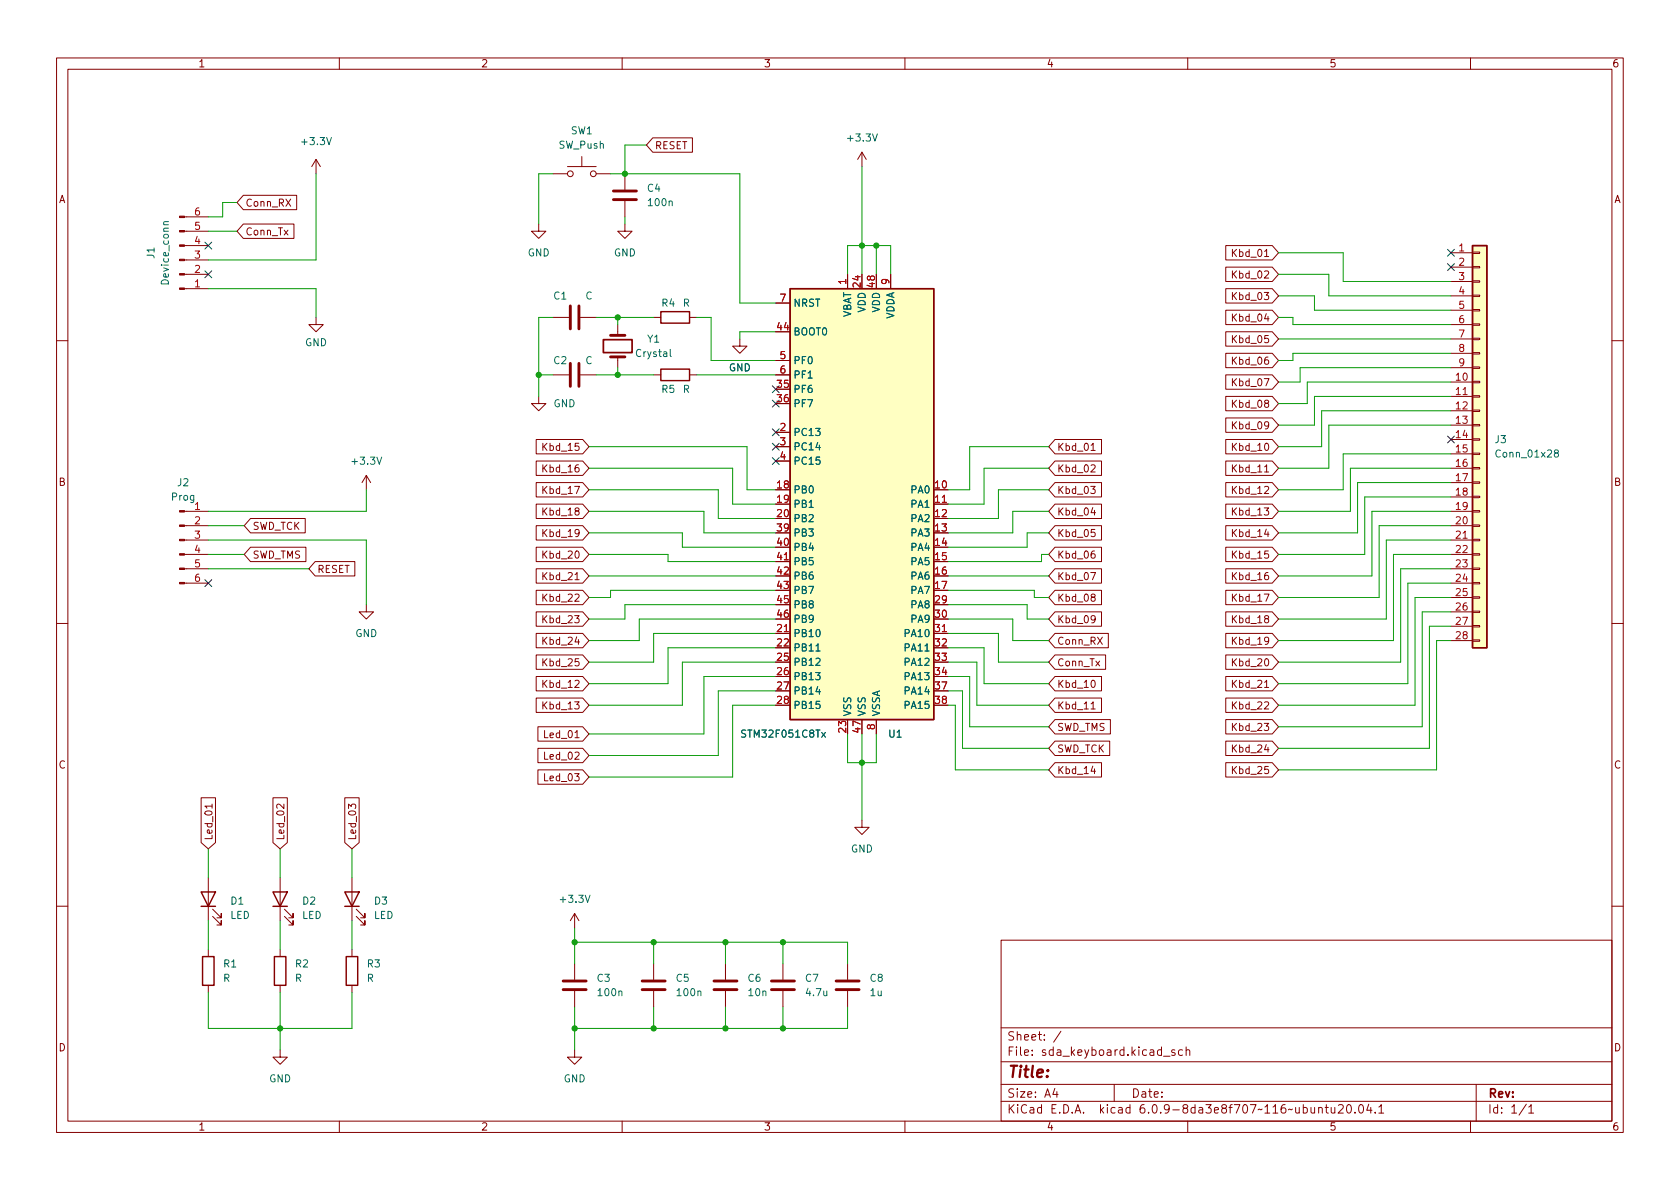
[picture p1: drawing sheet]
<svg xmlns="http://www.w3.org/2000/svg" width="297mm" height="210mm" viewBox="0 0 297 210" stroke-linecap="round" stroke-linejoin="round" font-family="sans-serif">
<g fill="none" stroke="#840000" stroke-width=".18">
<path d="M10 10.2h277v190.1h-277zM12 12.2h273v186.1h-273zM60 10.2v2M110 10.2v2M160 10.2v2M210 10.2v2M260 10.2v2M32.6 38.3h4.2M43 39.6h9v2.6h-9l-1.1-1.3zM43 34.5h9.5v2.6h-9.5l-1.1-1.3zM55.9 28.2l-.8 1.3M55.9 28.2v2.5"/>
<path d="M55.9 28.2l.7 1.3M95.2 39.6v1.3h1.3l-1.3 1.3-1.2-1.3h1.2M97.8 30.7h2.5M100.3 29.5h5.1M102.9 27.7v1.8M105.4 30.7h2.5M110.5 39.6v1.3h1.3l-1.3 1.3-1.3-1.3h1.3M110.5 30.7v2.8M110.5 35.6v2.7M115.4 24.4h7v2.5h-7l-1.1-1.3zM152.4 26.9l-.8 1.3M152.4 26.9v2.6"/>
<path d="M152.4 26.9l.8 1.3M32.6 40.9h4.2M32.6 43.4h4.2M32.6 46h4.2M32.6 48.5h4.2M32.6 51h4.2M55.9 56.1v1.3h1.2l-1.2 1.3-1.3-1.3h1.3M97.8 56.1h2.8M102.6 56.1h2.8M109.2 57.4v1.9M115.6 56.1h1.2M121.9 56.1h1.3"/>
<path d="M130.8 59.9v1.3h1.3l-1.3 1.3-1.3-1.3h1.3M137.2 53.6h2.5M149.9 48.5v2.5M157.5 48.5v2.5M216.7 51h8.2l1.2 1.3-1.2 1.3h-8.2zM216.7 47.2h8.2l1.2 1.3-1.2 1.3h-8.2zM216.7 43.4h8.2l1.2 1.3-1.2 1.3h-8.2zM216.7 58.7h8.2l1.2 1.2-1.2 1.3h-8.2zM216.7 54.9h8.2l1.2 1.2-1.2 1.3h-8.2zM256.5 44.7h3.8M256.5 47.2h3.8M256.5 49.8h3.8"/>
<path d="M256.5 52.3h3.8M256.5 54.9h3.8M256.5 57.4h3.8M256.5 59.9h3.8M260.3 59.8h1.3v.3h-1.3zM260.3 57.3h1.3v.2h-1.3zM260.3 54.7h1.3v.3h-1.3zM260.3 52.2h1.3v.2h-1.3zM260.3 49.7h1.3v.2h-1.3zM260.3 47.1h1.3v.3h-1.3zM260.3 44.6h1.3v.2h-1.3zM10 60.2h2"/>
<path d="M94.8 77.7h8.2l1.1 1.3-1.1 1.3h-8.2zM95.2 70.1v1.3h1.3l-1.3 1.2-1.2-1.2h1.2M97.8 66.3h2.8M102.6 66.3h2.8M109.2 63.1v1.9M115.6 66.3h1.2M121.9 66.3h1.3M137.2 66.3h2.5M137.2 76.4h2.5M137.2 79h2.5M137.2 63.7h2.5M186.5 77.7h8.3v2.6h-8.3l-1.1-1.3z"/>
<path d="M192.9 78.7l.4-.3v1.3M192.9 79.7h.7M216.7 66.3h8.2l1.2 1.3-1.2 1.2h-8.2zM216.7 62.5h8.2l1.2 1.2-1.2 1.3h-8.2zM216.7 70.1h8.2l1.2 1.3-1.2 1.2h-8.2zM216.7 73.9h8.2l1.2 1.3-1.2 1.2h-8.2zM216.7 77.7h8.2l1.2 1.3-1.2 1.3h-8.2zM256.5 67.6h3.8M256.5 70.1h3.8M256.5 72.6h3.8M256.5 75.2h3.8M256.5 77.7h3.8"/>
<path d="M256.5 62.5h3.8M256.5 65h3.8M260.3 77.6h1.3v.2h-1.3zM260.3 75.1h1.3v.2h-1.3zM260.3 72.5h1.3v.3h-1.3zM260.3 70h1.3v.2h-1.3zM260.3 67.4h1.3v.3h-1.3zM260.3 64.9h1.3v.2h-1.3zM260.3 62.4h1.3v.2h-1.3zM285 60.2h2M32.6 98h4.2M32.6 95.5h4.2"/>
<path d="M32.6 93h4.2M32.6 90.4h4.2M44.3 91.7h9.7v2.5h-9.7l-1.1-1.2zM44.3 96.8h9.8v2.5h-9.8l-1.1-1.3zM55.7 99.3h7v2.5h-7l-1.1-1.2zM64.8 84.1l-.8 1.2M64.8 84.1v2.5M64.8 84.1l.7 1.2M94.8 85.3h8.2l1.1 1.3-1.1 1.3h-8.2zM94.8 81.5h8.2l1.1 1.3-1.1 1.3h-8.2zM94.8 93h8.2l1.1 1.2-1.1 1.3h-8.2zM94.8 89.1h8.2l1.1 1.3-1.1 1.3h-8.2z"/>
<path d="M94.8 96.8h8.2l1.1 1.2-1.1 1.3h-8.2zM137.2 81.5h2.5M137.2 99.3h2.5M165.1 89.1h2.5M186.5 93h8.3v2.5h-8.3l-1.1-1.3zM186.5 85.3h8.3v2.6h-8.3l-1.1-1.3zM186.5 96.8h8.3v2.5h-8.3l-1.1-1.3zM186.5 81.5h8.3v2.6h-8.3l-1.1-1.3zM186.5 89.1h8.3v2.6h-8.3l-1.1-1.3zM192.9 86h.7l-.4 .5 .4 .1v.6l-.2 .1-.5-.1M192.9 82.3l.5-.1 .2 .4-.7 .9h.7M193.2 89.8l-.3 .9h.8"/>
<path d="M193.5 97.4l-.3 .1a.85 .85 0 0 0 0 1.2l.4-.1v-.4l-.2-.3-.4 .1-.1 .2M193.5 90.2v.9M193.6 93.6h-.6l-.1 .6 .2-.1 .4 .1 .1 .1v.5l-.2 .1-.5-.1M216.7 81.5h8.2l1.2 1.3-1.2 1.3h-8.2zM216.7 93h8.2l1.2 1.2-1.2 1.3h-8.2zM216.7 89.1h8.2l1.2 1.3-1.2 1.3h-8.2zM216.7 96.8h8.2l1.2 1.2-1.2 1.3h-8.2zM216.7 85.3h8.2l1.2 1.3-1.2 1.3h-8.2zM256.5 98h3.8M256.5 95.5h3.8M256.5 93h3.8M256.5 90.4h3.8"/>
<path d="M256.5 80.3h3.8M256.5 82.8h3.8M256.5 85.3h3.8M256.5 87.9h3.8M260.3 97.9h1.3v.3h-1.3zM260.3 95.4h1.3v.2h-1.3zM260.3 92.8h1.3v.3h-1.3zM260.3 90.3h1.3v.2h-1.3zM260.3 87.8h1.3v.2h-1.3zM260.3 85.2h1.3v.3h-1.3zM260.3 82.7h1.3v.2h-1.3zM260.3 80.1h1.3v.3h-1.3z"/>
<path d="M10 110.2h2M32.6 103.1h4.2M32.6 100.6h4.2M64.8 106.9v1.3h1.2l-1.2 1.3-1.3-1.3h1.3M94.8 112h8.2l1.1 1.3-1.1 1.2h-8.2zM94.8 104.4h8.2l1.1 1.3-1.1 1.2h-8.2zM94.8 100.6h8.2l1.1 1.2-1.1 1.3h-8.2zM94.8 119.6h8.2l1.1 1.3-1.1 1.3h-8.2zM94.8 115.8h8.2l1.1 1.3-1.1 1.3h-8.2zM94.8 108.2h8.2l1.1 1.3-1.1 1.2h-8.2zM137.2 112h2.5M165.1 112h2.5"/>
<path d="M186.5 115.8h9v2.6h-9l-1.1-1.3zM186.5 119.6h8.3v2.6h-8.3l-1.1-1.3zM186.5 108.2h8.3v2.5h-8.3l-1.1-1.2zM186.5 112h9.5v2.5h-9.5l-1.1-1.2zM186.5 104.4h8.3v2.5h-8.3l-1.1-1.2zM186.5 100.6h8.3v2.5h-8.3l-1.1-1.3zM192.9 101.2h.8l-.5 1.3M193.2 105.6l-.3-.2 .1-.2 .2-.1h.3l.1 .2v.2l-.6 .2-.1 .1v.3l.3 .2h.3l.1-.2v-.3l-.2-.2M193.6 109.4l-.2 .2h-.2l-.3-.2 .1-.5h.4l.2 .1a.84 .84 0 0 1-.3 1.1h-.3M216.7 112h8.2l1.2 1.3-1.2 1.2h-8.2zM216.7 108.2h8.2l1.2 1.3-1.2 1.2h-8.2zM216.7 119.6h8.2l1.2 1.3-1.2 1.3h-8.2z"/>
<path d="M216.7 115.8h8.2l1.2 1.3-1.2 1.3h-8.2zM216.7 100.6h8.2l1.2 1.2-1.2 1.3h-8.2zM216.7 104.4h8.2l1.2 1.3-1.2 1.2h-8.2zM256.5 103.1h3.8M256.5 100.6h3.8M256.5 105.7h3.8M256.5 108.2h3.8M256.5 110.7h3.8M256.5 113.3h3.8M260.3 113.2h1.3v.2h-1.3zM260.3 110.6h1.3v.3h-1.3zM260.3 108.1h1.3v.2h-1.3z"/>
<path d="M260.3 105.5h1.3v.3h-1.3zM260.3 103h1.3v.2h-1.3zM260.3 100.5h1.3v.2h-1.3zM285 110.2h2M94.8 123.4h8.2l1.1 1.3-1.1 1.3h-8.2zM95.1 136.1h7.9l1.1 1.3-1.1 1.3h-7.9zM95.1 128.5h7.9l1.1 1.3-1.1 1.3h-7.9zM95.1 132.3h7.9l1.1 1.3-1.1 1.3h-7.9zM154.9 127.2v2.6M186.5 134.9h8.3v2.5h-8.3l-1.1-1.3zM186.5 123.4h8.3v2.6h-8.3l-1.1-1.3zM186.5 127.2h9.8v2.6h-9.8l-1.1-1.3z"/>
<path d="M186.5 131.1h9.7v2.5h-9.7l-1.1-1.3zM192.9 124.5l.4-.4v1.3M192.9 125.4h.7M193 120.4l.2-.1a.68 .68 0 0 1 .5 .6 .68 .68 0 0 1-.5 .7l-.2-.2-.1-.3zM193.2 135.5l-.3 .9h.8M193.5 136v.8M216.7 127.2h8.2l1.2 1.3-1.2 1.3h-8.2zM216.7 123.4h8.2l1.2 1.3-1.2 1.3h-8.2zM216.7 131.1h8.2l1.2 1.2-1.2 1.3h-8.2zM216.7 134.9h8.2l1.2 1.2-1.2 1.3h-8.2zM35.6 141.1h2.5v7.9l-1.3 1.1-1.2-1.1zM36.8 155.2v7.6"/>
<path d="M37.5 142.2v.7M48.3 141.1h2.5v7.9l-1.3 1.1-1.2-1.1zM49.5 155.2v7.6M50.2 142.2v.8l-.9-.8-.4 .2 .1 .5M61 141.1h2.5v7.9l-1.3 1.1-1.2-1.1zM61.6 143v-.8l.5 .4 .1-.3h.6l.1 .1-.1 .6M62.2 155.2v7.6M152.4 145v1.3h1.3l-1.3 1.3-1.3-1.3h1.3M10 160.2h2M36.8 167.9v1.3M36.8 174.2v1.3M37.6 162l1.5 1.6v-.8v.8h-.7"/>
<path d="M37.6 160.8l1.5 1.5v-.8v.8h-.7M49.5 167.9v1.3M49.5 174.2v1.3M50.3 162l1.5 1.6v-.8v.8h-.7M50.3 160.8l1.5 1.5v-.8v.8h-.7M62.2 167.9v1.3M62.2 174.2v1.3M63 162l1.5 1.6v-.8v.8h-.7M63 160.8l1.5 1.5v-.8v.8h-.7M101.6 161.5l-.8 1.3M101.6 161.5v2.6M101.6 170.4v2.8"/>
<path d="M101.6 175.3v2.7M101.6 161.5l.8 1.3M115.6 170.4v2.8M115.6 175.3v2.7M128.3 170.4v2.8M128.3 175.3v2.7M138.4 170.4v2.8M138.4 175.3v2.7M149.9 170.4v2.8M149.9 175.3v2.7M177 166.3h108v32h-108zM285 160.2h2"/>
<path d="M49.5 185.7v1.2h1.3l-1.3 1.3-1.2-1.3h1.2M60 198.3v2M101.6 185.7v1.2h1.3l-1.3 1.3-1.3-1.3h1.3M110 198.3v2M160 198.3v2M177 194.8h108M177 191.8h108M177 187.8h108M177 181.8h108M186.5 192.5l-.4 1h1M186.9 193v1M187.6 182.4l-1.3 1.9"/>
<path d="M197 191.8v3M205.7 186.8h1.2M207.7 185.7l-.3-.1-.3 .2 .1 .3 .5 .1v.4h-.6M209.1 185.7l-.5-.1-.2 .3v.4l.1 .3h.6M209.7 185.8l.2-.2 .4 .1 .1 .9M209.7 185.1v1.5M210 198.3v2M233.1 196l.3-.2 .3 .1 .1 .9M233.1 195.8v1M234.3 195.8h.6M234.5 195.3v1.3l.4 .2M235.4 195.8v1h.4l.2-.1"/>
<path d="M236 195.8v1M236.6 195.5l.6-.2 .2 .2 .1 .3-.9 1h.9M238.3 195.4l.1-.1a.81 .81 0 0 1 .6 .7 .81 .81 0 0 1-.3 .8h-.1a.81 .81 0 0 1-.6-.6 .81 .81 0 0 1 .3-.8zM239.6 196.7v.1M240.4 195.4l.2-.1a.81 .81 0 0 1 .6 .7 .81 .81 0 0 1-.3 .8h-.2a.81 .81 0 0 1-.6-.6 .81 .81 0 0 1 .3-.8zM242 195.3l-.4 1h1M242.4 195.8v1M243.1 196.7v.1M243.8 195.8l.4-.5v1.5M243.8 196.8h.8M260 198.3v2M261 191.8v6.5"/>
<path d="M269.9 195.3l-1.3 1.9M270.3 195.8l.4-.5v1.5M270.3 196.8h.9"/>
<circle cx="100.8" cy="30.7" r=".51"/>
<circle cx="104.9" cy="30.7" r=".51"/>
</g>
<g fill="#840000" stroke="#840000" stroke-width=".18">
<path d="M31.7 103h.9v.2h-.9z"/>
<path d="M31.7 100.5h.9v.2h-.9z"/>
<path d="M31.7 97.9h.9v.3h-.9z"/>
<path d="M31.7 95.4h.9v.2h-.9z"/>
<path d="M31.7 92.8h.9v.3h-.9z"/>
<path d="M31.7 90.3h.9v.2h-.9z"/>
<path d="M31.7 38.2h.9v.3h-.9z"/>
<path d="M31.7 40.8h.9v.2h-.9z"/>
<path d="M31.7 43.3h.9v.3h-.9z"/>
<path d="M31.7 45.8h.9v.3h-.9z"/>
<path d="M31.7 48.4h.9v.2h-.9z"/>
<path d="M31.7 50.9h.9v.3h-.9z"/>
</g>
<g fill="none" stroke="#840000" stroke-width=".51">
<path d="M108.5 35.3h4M108.5 33.8h4M100.8 54.1v4.1M102.4 54.1v4.1M107.9 59.3h2.6M100.8 64.3v4M102.4 64.3v4M107.9 63.1h2.6M99.6 175h4M99.6 173.5h4M113.5 175h4.1M113.5 173.5h4.1"/>
<path d="M126.2 175h4.1M126.2 173.5h4.1M136.4 175h4.1M136.4 173.5h4.1M147.8 175h4.1M147.8 173.5h4.1"/>
</g>
<path d="M106.7 60.1h5.1v2.3h-5.1z" fill="none" stroke="#840000" stroke-width=".3"/>
<path d="M29.8 39.2l-.8 .1-.1 .3 .2 .1M118.5 61.8v1.1l.2 .2M275.1 80.1l-.3-.2 .1-.2 .2-.1h.3l.1 .2v.2l-.6 .2-.1 .1v.3l.3 .2h.3l.1-.2v-.3l-.2-.2M144.3 115.1h.7" fill="none" stroke="#006464" stroke-width=".18"/>
<g fill="none" stroke="#840000" stroke-width=".25">
<path d="M116.8 55.1h5.1v2h-5.1zM139.7 51h25.4v76.2h-25.4zM260.3 43.4h2.6v71.1h-2.6zM116.8 65.3h5.1v2h-5.1zM35.6 157.7h2.5l-1.3 2.6zM48.3 157.7h2.5l-1.3 2.6zM61 157.7h2.5l-1.3 2.6zM35.6 160.3h2.5M35.8 169.2h2v5h-2zM48.3 160.3h2.5M48.5 169.2h2v5h-2zM61 160.3h2.5"/>
<path d="M61.2 169.2h2v5h-2z"/>
</g>
<g fill="#ffffc2" stroke="#ffffc2" stroke-width=".18">
<path d="M260.3 43.4h2.6v71.1h-2.6z"/>
<path d="M139.7 51h25.4v76.2h-25.4z"/>
</g>
<g fill="none" stroke="#009600" stroke-width=".18">
<path d="M41.9 35.8h-2.5v2.5h-2.6M55.9 30.7v15.3h-19.1M97.8 30.7h-2.6v8.9M107.9 30.7h22.9v22.9h6.4M110.5 38.3v1.3M114.3 25.6h-3.8v5.1M152.4 29.5v19M36.8 51h19.1v5.1M36.8 40.9h5.1M97.8 56.1h-2.6v14M105.4 56.1h10.2M109.2 56.1v1.3"/>
<path d="M123.2 56.1h2.5v7.6h11.5M137.2 58.7h-6.4v1.2M149.9 48.5v-5.1h7.6v5.1M154.9 43.4v5.1M226.1 56.1h2.5v1.3h27.9M226.1 48.5h8.8v3.8h21.6M226.1 52.3h6.3v2.6h24.1M226.1 44.7h11.4v5.1h19M226.1 59.9h30.4M95.2 66.3h2.6M104.1 79h28v7.6h5.1M105.4 66.3h10.2"/>
<path d="M109.2 65v1.3M123.2 66.3h14M185.4 79h-14v7.6h-3.8M256.5 62.5h-27.9v1.2h-2.5M256.5 75.2h-21.6v7.6h-8.8M256.5 72.6h-22.8v6.4h-7.6M256.5 65h-26.6v2.6h-3.8M256.5 70.1h-24.1v5.1h-6.3M256.5 67.6h-25.4v3.8h-5M36.8 95.5h28v11.4M36.8 98h6.4M36.8 93h6.4"/>
<path d="M64.8 86.6v3.8h-28M104.1 94.2h16.5v2.6h16.6M104.1 86.6h22.9v5.1h10.2M104.1 90.4h20.4v3.8h12.7M104.1 82.8h25.4v6.3h7.7M104.1 98h14v1.3h19.1M185.4 94.2h-3.8v2.6h-14M185.4 86.6h-8.9v5.1h-8.9M185.4 90.4h-6.3v3.8h-11.5M185.4 82.8h-11.4v6.3h-6.4M185.4 98h-1.3v1.3h-16.5M256.5 90.4h-13.9v11.4h-16.5"/>
<path d="M256.5 80.3h-19v6.3h-11.4M256.5 85.3h-16.5v8.9h-13.9M256.5 98h-10.1v15.3h-20.3M256.5 82.8h-17.7v7.6h-12.7M256.5 87.9h-15.2v10.1h-15.2M256.5 93h-12.7v12.7h-17.7M256.5 95.5h-11.4v14h-19M36.8 100.6h17.8M104.1 101.8h33.1M137.2 104.4h-29.3v1.3h-3.8M137.2 106.9h-26.7v2.6h-6.4M137.2 114.5h-19.1v6.4h-14"/>
<path d="M137.2 117.1h-16.6v7.6h-16.5M137.2 109.5h-24.2v3.8h-8.9M137.2 119.6h-12.7v10.2h-20.4M137.2 112h-21.6v5.1h-11.5M167.6 101.8h17.8M167.6 104.4h15.3v1.3h2.5M167.6 119.6h3.8v8.9h14M167.6 114.5h6.4v6.4h11.4M167.6 106.9h14v2.6h3.8M167.6 109.5h11.5v3.8h6.3M167.6 112h8.9v5.1h8.9M167.6 117.1h5.1v7.6h12.7"/>
<path d="M256.5 100.6h-8.9v16.5h-21.5M256.5 103.1h-7.6v17.8h-22.8M256.5 110.7h-3.8v21.6h-26.6M256.5 108.2h-5v20.3h-25.4M256.5 113.3h-2.5v22.8h-27.9M256.5 105.7h-6.3v19h-24.1M137.2 124.7h-7.7v12.7h-25.4M137.2 122.2h-10.2v11.4h-22.9M149.9 129.8v5.1h5v-5.1M152.4 129.8v15.2M167.6 122.2h2.6v10.1h15.2M167.6 124.7h1.3v11.4h16.5"/>
<path d="M36.8 150.1v5.1M49.5 150.1v5.1M62.2 150.1v5.1M36.8 175.5v6.4h25.4v-6.4M36.8 162.8v5.1M49.5 162.8v5.1M49.5 175.5v10.2M62.2 162.8v5.1M101.6 166.6h48.3v3.8M101.6 164.1v6.3M101.6 178v7.7M115.6 166.6v3.8"/>
<path d="M115.6 178v3.9M128.3 166.6v3.8M128.3 178v3.9M138.4 166.6v3.8M138.4 178v3.9M149.9 178v3.9h-48.3"/>
</g>
<g fill="none" stroke="#000084" stroke-width=".18">
<path d="M36.2 42.8l1.2 1.2M36.2 47.9l1.2 1.2M37.4 42.8l-1.2 1.2M37.4 47.9l-1.2 1.2M255.9 46.6l1.2 1.2M255.9 44.1l1.2 1.2M257.1 46.6l-1.2 1.2M257.1 44.1l-1.2 1.2M136.6 70.8l1.2 1.2M136.6 68.2l1.2 1.2M136.6 78.4l1.2 1.2M136.6 75.8l1.2 1.3"/>
<path d="M137.8 70.8l-1.2 1.2M137.8 68.2l-1.2 1.2M137.8 78.4l-1.2 1.2M137.8 75.8l-1.2 1.3M255.9 77.1l1.2 1.2M257.1 77.1l-1.2 1.2M136.6 80.9l1.2 1.2M137.8 80.9l-1.2 1.2M36.2 102.5l1.2 1.2M37.4 102.5l-1.2 1.2"/>
</g>
<g fill="#009600" stroke="#009600" stroke-width=".18">
<circle cx="138.4" cy="181.9" r=".46"/>
<circle cx="138.4" cy="166.6" r=".46"/>
<circle cx="128.3" cy="181.9" r=".46"/>
<circle cx="128.3" cy="166.6" r=".46"/>
<circle cx="115.6" cy="166.6" r=".46"/>
<circle cx="152.4" cy="134.9" r=".46"/>
<circle cx="110.5" cy="30.7" r=".46"/>
<circle cx="154.9" cy="43.4" r=".46"/>
<circle cx="152.4" cy="43.4" r=".46"/>
<circle cx="109.2" cy="66.3" r=".46"/>
<circle cx="109.2" cy="56.1" r=".46"/>
<circle cx="95.2" cy="66.3" r=".46"/>
<circle cx="101.6" cy="166.6" r=".46"/>
<circle cx="115.6" cy="181.9" r=".46"/>
<circle cx="101.6" cy="181.9" r=".46"/>
<circle cx="49.5" cy="181.9" r=".46"/>
</g>
<text font-size="2.8" fill="#840000" x="178" y="190.6">Title:</text>
<g font-size="2.1" fill="#840000">
<text x="178" y="184">Sheet: /</text>
<text x="178" y="186.7">File: sda_keyboard.kicad_sch</text>
<text x="178" y="196.9">KiCad E.D.A. kicad 6.0.9-8da3e8f707~116~ubuntu20.04.1</text>
<text x="178" y="194.1">Size: A4</text>
<text x="200" y="194.1">Date:</text>
<text x="263" y="194.1">Rev:</text>
<text x="263" y="196.9">Id: 1/1</text>
</g>
<g font-size="1.8" fill="#840000">
<text x="35" y="11.9">1</text>
<text x="85" y="11.9">2</text>
<text x="135" y="11.9">3</text>
<text x="185" y="11.9">4</text>
<text x="235" y="11.9">5</text>
<text x="285" y="11.9">6</text>
<text x="115.7" y="26.4">RESET</text>
<text x="10.3" y="35.9">A</text>
<text x="285.3" y="35.9">A</text>
<text x="43.3" y="41.6">Conn_Tx</text>
<text x="43.3" y="36.5">Conn_RX</text>
<text x="218.2" y="45.4">Kbd_01</text>
<text x="218.2" y="53">Kbd_03</text>
<text x="218.2" y="49.2">Kbd_02</text>
<text x="218.2" y="56.9">Kbd_04</text>
<text x="218.2" y="64.5">Kbd_06</text>
<text x="218.2" y="60.7">Kbd_05</text>
<text x="218.2" y="68.3">Kbd_07</text>
<text x="218.2" y="72.1">Kbd_08</text>
<text x="218.2" y="75.9">Kbd_09</text>
<text x="96.3" y="83.5">Kbd_16</text>
<text x="96.3" y="79.7">Kbd_15</text>
<text x="186.8" y="83.5">Kbd_02</text>
<text x="186.8" y="79.7">Kbd_01</text>
<text x="218.2" y="79.7">Kbd_10</text>
<text x="218.2" y="83.5">Kbd_11</text>
<text x="10.3" y="85.9">B</text>
<text x="96.3" y="87.3">Kbd_17</text>
<text x="186.8" y="87.3">Kbd_03</text>
<text x="218.2" y="87.3">Kbd_12</text>
<text x="285.3" y="85.9">B</text>
<text x="44.6" y="93.7">SWD_TCK</text>
<text x="96.3" y="95">Kbd_19</text>
<text x="96.3" y="91.1">Kbd_18</text>
<text x="186.8" y="95">Kbd_05</text>
<text x="186.8" y="91.1">Kbd_04</text>
<text x="218.2" y="95">Kbd_14</text>
<text x="218.2" y="91.1">Kbd_13</text>
<text x="44.6" y="98.8">SWD_TMS</text>
<text x="56" y="101.3">RESET</text>
<text x="96.3" y="98.8">Kbd_20</text>
<text x="186.8" y="98.8">Kbd_06</text>
<text x="218.2" y="98.8">Kbd_15</text>
<text x="96.3" y="106.4">Kbd_22</text>
<text x="96.3" y="102.6">Kbd_21</text>
<text x="186.8" y="106.4">Kbd_08</text>
<text x="186.8" y="102.6">Kbd_07</text>
<text x="218.2" y="102.6">Kbd_16</text>
<text x="218.2" y="106.4">Kbd_17</text>
<text x="96.3" y="110.2">Kbd_23</text>
<text x="186.8" y="110.2">Kbd_09</text>
<text x="218.2" y="110.2">Kbd_18</text>
<text x="96.3" y="114">Kbd_24</text>
<text x="96.3" y="117.8">Kbd_25</text>
<text x="186.8" y="117.8">Conn_Tx</text>
<text x="186.8" y="114">Conn_RX</text>
<text x="218.2" y="114">Kbd_19</text>
<text x="218.2" y="117.8">Kbd_20</text>
<text x="96.3" y="125.4">Kbd_13</text>
<text x="96.3" y="121.6">Kbd_12</text>
<text x="186.8" y="121.6">Kbd_10</text>
<text x="186.8" y="125.4">Kbd_11</text>
<text x="218.2" y="121.6">Kbd_21</text>
<text x="218.2" y="125.4">Kbd_22</text>
<text x="96.6" y="130.5">Led_01</text>
<text x="186.8" y="129.2">SWD_TMS</text>
<text x="218.2" y="129.2">Kbd_23</text>
<text x="10.3" y="135.9">C</text>
<text x="96.6" y="134.3">Led_02</text>
<text x="186.8" y="136.9">Kbd_14</text>
<text x="186.8" y="133.1">SWD_TCK</text>
<text x="218.2" y="133.1">Kbd_24</text>
<text x="218.2" y="136.9">Kbd_25</text>
<text x="285.3" y="135.9">C</text>
<text x="96.6" y="138.1">Led_03</text>
<text x="37.6" y="148.7" transform="rotate(-90 37.6 148.7)">Led_01</text>
<text x="50.3" y="148.7" transform="rotate(-90 50.3 148.7)">Led_02</text>
<text x="63" y="148.7" transform="rotate(-90 63 148.7)">Led_03</text>
<text x="10.3" y="185.9">D</text>
<text x="285.3" y="185.9">D</text>
<text x="35" y="199.9">1</text>
<text x="85" y="199.9">2</text>
<text x="135" y="199.9">3</text>
<text x="185" y="199.9">4</text>
<text x="235" y="199.9">5</text>
<text x="285" y="199.9">6</text>
</g>
<g font-size="1.8" fill="#006464">
<text x="101" y="23.7">SW1</text>
<text x="53.5" y="25.6">+3.3V</text>
<text x="98.8" y="26.3">SW_Push</text>
<text x="150.1" y="25">+3.3V</text>
<text x="114.5" y="33.9">C4</text>
<text x="114.8" y="36.4">100n</text>
<text x="27.3" y="45.7" transform="rotate(-90 27.3 45.7)">J1</text>
<text x="93.3" y="45.3">GND</text>
<text x="108.5" y="45.3">GND</text>
<text x="29.8" y="50.2" transform="rotate(-90 29.8 50.2)">Device_conn</text>
<text x="97.9" y="53">C1</text>
<text x="103.5" y="53">C</text>
<text x="117" y="54.2">R4</text>
<text x="120.7" y="54.2">R</text>
<text x="140.2" y="59.3">BOOT0</text>
<text x="140.2" y="54.2">NRST</text>
<text x="150.5" y="56.4" transform="rotate(-90 150.5 56.4)">VBAT</text>
<text x="153" y="55.3" transform="rotate(-90 153 55.3)">VDD</text>
<text x="155.6" y="55.3" transform="rotate(-90 155.6 55.3)">VDD</text>
<text x="158.1" y="56.6" transform="rotate(-90 158.1 56.6)">VDDA</text>
<text x="53.9" y="61.2">GND</text>
<text x="97.9" y="64.4">C2</text>
<text x="103.5" y="64.4">C</text>
<text x="112.6" y="63.1">Crystal</text>
<text x="114.5" y="60.6">Y1</text>
<text x="128.8" y="65.7">GND</text>
<text x="140.2" y="64.4">PF0</text>
<text x="117" y="69.5">R5</text>
<text x="120.7" y="69.5">R</text>
<text x="140.2" y="69.5">PF6</text>
<text x="140.2" y="66.9">PF1</text>
<text x="97.8" y="72">GND</text>
<text x="140.2" y="77.1">PC13</text>
<text x="140.2" y="72">PF7</text>
<text x="62.4" y="82.2">+3.3V</text>
<text x="140.2" y="79.6">PC14</text>
<text x="140.2" y="82.2">PC15</text>
<text x="264.3" y="78.4">J3</text>
<text x="264.8" y="80.9">Conn_01x28</text>
<text x="30.4" y="88.5">Prog</text>
<text x="31.4" y="86">J2</text>
<text x="140.2" y="87.2">PB0</text>
<text x="140.2" y="89.8">PB1</text>
<text x="161.2" y="87.2">PA0</text>
<text x="161.2" y="89.8">PA1</text>
<text x="140.2" y="92.3">PB2</text>
<text x="140.2" y="94.9">PB3</text>
<text x="161.2" y="92.3">PA2</text>
<text x="161.2" y="94.9">PA3</text>
<text x="140.2" y="97.4">PB4</text>
<text x="140.2" y="99.9">PB5</text>
<text x="161.2" y="97.4">PA4</text>
<text x="161.2" y="99.9">PA5</text>
<text x="140.2" y="102.5">PB6</text>
<text x="140.2" y="105">PB7</text>
<text x="140.2" y="107.6">PB8</text>
<text x="161.2" y="102.5">PA6</text>
<text x="161.2" y="105">PA7</text>
<text x="161.2" y="107.6">PA8</text>
<text x="62.8" y="112.6">GND</text>
<text x="140.2" y="112.6">PB10</text>
<text x="140.2" y="110.1">PB9</text>
<text x="160.2" y="112.6">PA10</text>
<text x="161.2" y="110.1">PA9</text>
<text x="140.2" y="115.2">PB11</text>
<text x="140.2" y="117.7">PB12</text>
<text x="160.2" y="115.2">PA11</text>
<text x="160.2" y="117.7">PA12</text>
<text x="140.2" y="120.3">PB13</text>
<text x="140.2" y="122.8">PB14</text>
<text x="140.2" y="125.3">PB15</text>
<text x="160.2" y="120.3">PA13</text>
<text x="160.2" y="122.8">PA14</text>
<text x="160.2" y="125.3">PA15</text>
<text x="131.5" y="130.4">STM32F051C8Tx</text>
<text x="150.5" y="126.7" transform="rotate(-90 150.5 126.7)">VSS</text>
<text x="153" y="126.7" transform="rotate(-90 153 126.7)">VSS</text>
<text x="155.6" y="126.7" transform="rotate(-90 155.6 126.7)">VSSA</text>
<text x="157.2" y="130.4">U1</text>
<text x="150.4" y="150.7">GND</text>
<text x="40.8" y="160">D1</text>
<text x="53.5" y="160">D2</text>
<text x="66.2" y="160">D3</text>
<text x="99.3" y="159.6">+3.3V</text>
<text x="40.7" y="162.5">LED</text>
<text x="53.4" y="162.5">LED</text>
<text x="66.1" y="162.5">LED</text>
<text x="39.4" y="173.6">R</text>
<text x="39.6" y="171.1">R1</text>
<text x="52.1" y="173.6">R</text>
<text x="52.3" y="171.1">R2</text>
<text x="64.8" y="173.6">R</text>
<text x="65" y="171.1">R3</text>
<text x="105.6" y="173.6">C3</text>
<text x="119.6" y="173.6">C5</text>
<text x="132.3" y="173.6">C6</text>
<text x="142.4" y="173.6">C7</text>
<text x="153.9" y="173.6">C8</text>
<text x="105.9" y="176.1">100n</text>
<text x="119.8" y="176.1">100n</text>
<text x="132.4" y="176.1">10n</text>
<text x="142.6" y="176.1">4.7u</text>
<text x="153.9" y="176.1">1u</text>
<text x="47.6" y="191.4">GND</text>
<text x="99.6" y="191.4">GND</text>
</g>
<g font-size="1.8" fill="#a90000">
<text x="34.4" y="40.6">5</text>
<text x="34.4" y="38.1">6</text>
<text x="34.4" y="45.7">3</text>
<text x="34.4" y="43.2">4</text>
<text x="258" y="44.4">1</text>
<text x="258" y="47">2</text>
<text x="34.4" y="50.8">1</text>
<text x="34.4" y="48.3">2</text>
<text x="137.9" y="53.3">7</text>
<text x="149.6" y="50.3" transform="rotate(-90 149.6 50.3)">1</text>
<text x="152.1" y="50.8" transform="rotate(-90 152.1 50.8)">24</text>
<text x="154.7" y="50.8" transform="rotate(-90 154.7 50.8)">48</text>
<text x="157.2" y="50.3" transform="rotate(-90 157.2 50.3)">9</text>
<text x="258" y="49.5">3</text>
<text x="258" y="52.1">4</text>
<text x="137.4" y="58.4">44</text>
<text x="258" y="54.6">5</text>
<text x="258" y="57.1">6</text>
<text x="258" y="59.7">7</text>
<text x="137.9" y="63.5">5</text>
<text x="258" y="62.2">8</text>
<text x="258" y="64.8">9</text>
<text x="137.4" y="68.6">35</text>
<text x="137.4" y="71.1">36</text>
<text x="137.9" y="66">6</text>
<text x="257.5" y="67.3">10</text>
<text x="257.5" y="69.8">11</text>
<text x="137.9" y="76.2">2</text>
<text x="257.5" y="72.4">12</text>
<text x="257.5" y="74.9">13</text>
<text x="257.5" y="77.5">14</text>
<text x="137.9" y="78.7">3</text>
<text x="137.9" y="81.3">4</text>
<text x="257.5" y="80">15</text>
<text x="257.5" y="82.5">16</text>
<text x="137.4" y="86.4">18</text>
<text x="137.4" y="88.9">19</text>
<text x="165.4" y="86.4">10</text>
<text x="165.4" y="88.9">11</text>
<text x="257.5" y="85.1">17</text>
<text x="257.5" y="87.6">18</text>
<text x="34.4" y="90.2">1</text>
<text x="34.4" y="92.7">2</text>
<text x="34.4" y="95.2">3</text>
<text x="137.4" y="91.4">20</text>
<text x="137.4" y="94">39</text>
<text x="165.4" y="91.4">12</text>
<text x="165.4" y="94">13</text>
<text x="257.5" y="90.2">19</text>
<text x="257.5" y="92.7">20</text>
<text x="257.5" y="95.2">21</text>
<text x="34.4" y="97.8">4</text>
<text x="34.4" y="100.3">5</text>
<text x="137.4" y="96.5">40</text>
<text x="137.4" y="99.1">41</text>
<text x="137.4" y="101.6">42</text>
<text x="165.4" y="96.5">14</text>
<text x="165.4" y="99.1">15</text>
<text x="165.4" y="101.6">16</text>
<text x="257.5" y="97.8">22</text>
<text x="257.5" y="100.3">23</text>
<text x="34.4" y="102.9">6</text>
<text x="137.4" y="104.1">43</text>
<text x="137.4" y="106.7">45</text>
<text x="165.4" y="104.1">17</text>
<text x="165.4" y="106.7">29</text>
<text x="257.5" y="102.9">24</text>
<text x="257.5" y="105.4">25</text>
<text x="257.5" y="107.9">26</text>
<text x="137.4" y="111.8">21</text>
<text x="137.4" y="109.2">46</text>
<text x="165.4" y="109.2">30</text>
<text x="165.4" y="111.8">31</text>
<text x="257.5" y="110.5">27</text>
<text x="257.5" y="113">28</text>
<text x="137.4" y="114.3">22</text>
<text x="137.4" y="116.8">25</text>
<text x="137.4" y="119.4">26</text>
<text x="165.4" y="114.3">32</text>
<text x="165.4" y="116.8">33</text>
<text x="165.4" y="119.4">34</text>
<text x="137.4" y="121.9">27</text>
<text x="137.4" y="124.5">28</text>
<text x="165.4" y="121.9">37</text>
<text x="165.4" y="124.5">38</text>
<text x="149.6" y="129.5" transform="rotate(-90 149.6 129.5)">23</text>
<text x="152.1" y="129.5" transform="rotate(-90 152.1 129.5)">47</text>
<text x="154.7" y="129" transform="rotate(-90 154.7 129)">8</text>
</g>
</svg>
